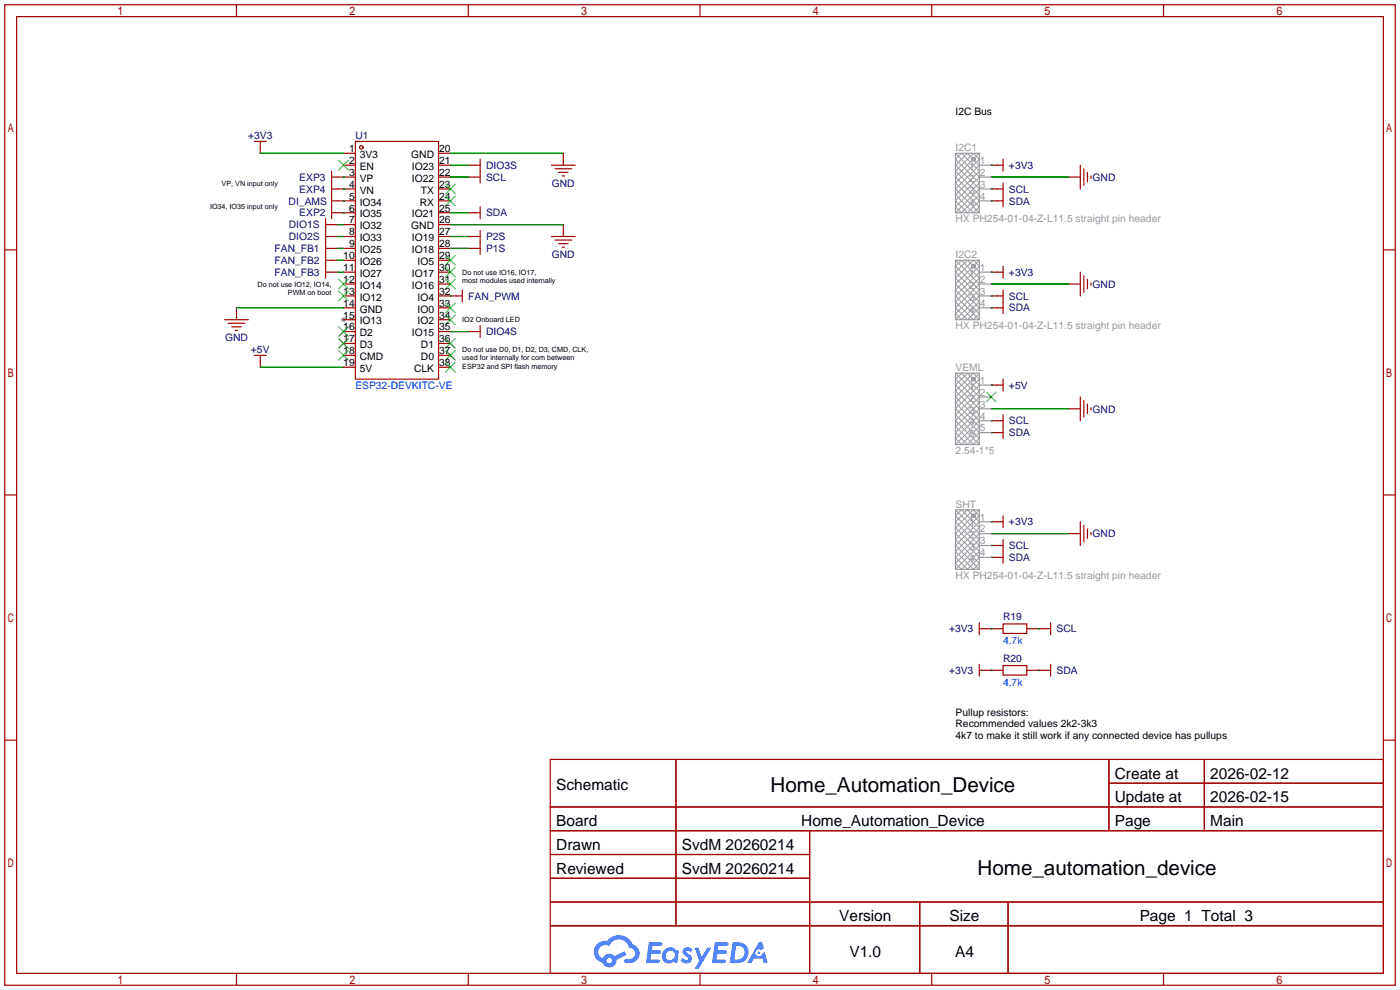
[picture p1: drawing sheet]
<svg xmlns="http://www.w3.org/2000/svg" width="299mm" height="212mm" viewBox="0 0 299 212" stroke-linecap="round" stroke-linejoin="round" font-family="sans-serif">
<circle cx="73.4" cy="68.3" r=".51" fill="#999"/>
<g fill="none" stroke="#a10000" stroke-width=".25">
<path d="M1 1h297.2v209.6h-297.2zM3.6 3.6h292.1v204.4h-292.1zM50.5 1v2.6M100.1 1v2.6M149.6 1v2.6M199.1 1v2.6M248.7 1v2.6M1 53.4h2.6M295.7 53.4h2.5M1 105.8h2.6M295.7 105.8h2.5M1 158.2h2.6"/>
<path d="M295.7 158.2h2.5M117.6 162.3h178.1v45.7h-178.1zM117.6 172.5h178.1M117.6 177.5h178.1M144.5 162.3v35.6M173 177.5v30.5M237 162.3v15.2M237 167.4h58.7M257.4 162.3v15.2M117.6 182.6h55.4M117.6 192.8h178.1M117.6 187.7h55.4"/>
<path d="M117.6 197.9h178.1M196.6 192.8v15.2M215.4 192.8v15.2M50.5 208v2.6M100.1 208v2.6M149.6 208v2.6M199.1 208v2.6M248.7 208v2.6"/>
</g>
<g fill="#5487ff">
<path d="M146.2 202.7a1.3 1.3 0 0 1 1.8 .3l-.4 .6a.54 .54 0 0 0-.9-.2l.1 .2a1.28 1.28 0 0 1 .8 2 1.53 1.53 0 0 1-2.2-.3l.5-.6 .8 .5a.31 .31 0 0 0 .4-.3 .31 .31 0 0 0-.3-.4 1.12 1.12 0 0 1-.6-1.8z"/>
<path d="M148.5 202.5h.8l.7 2 1.1-2h1l-2.8 4.6h-.9l1-1.7z"/>
<path d="M138.7 201.4h1.6a1.31 1.31 0 0 1 1.3 .2 .4 .4 0 0 1-.4 .5l-1.8 .1-.1 .9h1.7a.4 .4 0 0 1 .3 .4 .4 .4 0 0 1-.4 .4h-1.7l-.2 1.2h1.4a.46 .46 0 0 1 .5 0 .46 .46 0 0 1 .1 .5l-.3 .2h-2.7z"/>
<path d="M152.8 201.4h1.6a1.32 1.32 0 0 1 1.3 .2 .39 .39 0 0 1-.4 .5l-1.7 .1-.2 .9h1.7a.4 .4 0 0 1 .3 .4 .4 .4 0 0 1-.4 .4h-1.7l-.2 1.2h1.4a.46 .46 0 0 1 .5 0 .46 .46 0 0 1 .1 .5l-.3 .2h-2.7z"/>
<path d="M162.2 201.4h.7l.4 1.3-.7 .4a.75 .75 0 0 0-1.1 .3 .75 .75 0 0 0 .5 1 .75 .75 0 0 0 .9-.7l.6-.2 .6 2.3h-.9l-.2-.9h-1.9l-.5 .9h-.9z"/>
<path d="M156.6 201.4l-.7 4.4h1.5a2.27 2.27 0 0 0 2.6-2.2 2.27 2.27 0 0 0-2.7-2.2zM157.3 202.1a1.5 1.5 0 0 1 1.8 1.6 1.5 1.5 0 0 1-1.9 1.4h-.3z"/>
<path d="M142 203a1.6 1.6 0 0 0-.3 2.3 1.6 1.6 0 0 0 2.3 .2l.8 .3 .3-2.4-.2-.3-.4-.1a1.58 1.58 0 0 0-2.5 0zM142.6 203.5a.98 .98 0 0 1 1.6 .4 .98 .98 0 0 1-1.1 1.3 .94 .94 0 0 1-.8-.7 .94 .94 0 0 1 .3-1z"/>
<path d="M127.6 201.8a2.37 2.37 0 0 0 1.2 4 1.54 1.54 0 0 0 1.7 1 1.54 1.54 0 0 0 1.3-1.6l2.1-1.1-.4-.8-2.1 1a1.57 1.57 0 0 0-2.6 .5 1.5 1.5 0 0 1-.7-2.1 1.5 1.5 0 0 1 2.1-.5 2.23 2.23 0 0 1 2.3-1.4 2.23 2.23 0 0 1 2 1.8 1.16 1.16 0 0 1 1.3 1.1 1.16 1.16 0 0 1-1.1 1.2h-.7a.47 .47 0 0 0-.6 .4 .47 .47 0 0 0 .4 .5 2.17 2.17 0 0 0 2.6-.9 2.17 2.17 0 0 0-.4-2.7l-.8-.4a3.2 3.2 0 0 0-5.4-.7l-1.2 .1zM129.7 205.3a.58 .58 0 0 1 1.1 0 .58 .58 0 0 1-1.1 0z"/>
<circle cx="162.2" cy="203.6" r=".28"/>
</g>
<g fill="none" stroke="#a10000" stroke-width=".25">
<path d="M54.4 30.2h2.5M55.6 30.2v2.6M70.9 37.8h5M70.9 36.6v10.1M73.4 32.8h2.5M73.4 35.3h2.5M75.9 30.2h17.8v50.8h-17.8zM93.7 32.8h2.6M93.7 35.3h2.6M93.7 37.8h2.6M100.1 35.3h2.5M100.1 37.8h2.5"/>
<path d="M102.6 34v5.1M117.9 35.3h5M118.6 36.1h3.6M119.4 36.8h2M120.1 37.6h.5M120.4 32.8v2.5M211.8 35.3h2.6M214.4 34v2.6M214.4 39.1v5.1M228.3 37.8h2.6M230.9 35.3v5.1M231.6 36.1v3.5"/>
<path d="M232.4 36.8v2.1M233.2 37.6v.5M69.6 50.5h2.5M69.6 48h2.5M69.6 53.1h2.5M69.6 55.6h2.5M69.6 58.2h2.5M69.6 46.7v12.7M70.9 40.4h5M70.9 42.9h5M70.9 45.5h5M73.4 50.5h2.5"/>
<path d="M73.4 48h2.5M73.4 53.1h2.5M73.4 55.6h2.5M73.4 58.2h2.5M93.7 50.5h2.6M93.7 40.4h2.6M93.7 42.9h2.6M93.7 45.5h2.6M93.7 48h2.6M93.7 53.1h2.6M93.7 55.6h2.6M93.7 58.2h2.6"/>
<path d="M100.1 50.5h2.5M100.1 45.5h2.5M100.1 53.1h2.5M102.6 44.2v2.5M102.6 49.3v5.1M117.9 50.5h5M118.6 51.3h3.6M119.4 52.1h2M120.1 52.8h.5M120.4 48v2.5M211.8 40.4h2.6M211.8 42.9h2.6"/>
<path d="M211.8 58.2h2.6M214.4 56.9v2.5M230.9 58.2v5M231.6 58.9v3.6M232.4 59.7v2M48 68.3h5.1M48.8 69.1h3.5M49.5 69.8h2.1M50.3 70.6h.5M50.5 65.8v2.5M54.4 75.9h2.5M55.6 75.9v2.6"/>
<path d="M73.4 75.9h2.5M73.4 60.7h2.5M73.4 63.2h2.5M73.4 65.8h2.5M73.4 68.3h2.5M73.4 70.9h2.5M73.4 73.4h2.5M73.4 78.5h2.5M93.7 75.9h2.6M93.7 60.7h2.6M93.7 63.2h5.1M93.7 65.8h2.6"/>
<path d="M93.7 68.3h2.6M93.7 70.9h2.6M93.7 73.4h2.6M93.7 78.5h2.6M98.8 62v2.5M100.1 70.9h2.5M102.6 69.6v2.5M211.8 63.2h2.6M211.8 65.8h2.6M214.4 62v5.1M228.3 60.7h2.6M233.2 60.5v.5"/>
<path d="M211.8 89.9h2.6M211.8 92.5h2.6M211.8 82.3h2.6M214.4 81v2.6M214.4 88.6v5.1M228.3 87.4h2.6M230.9 84.8v5.1M231.6 85.6v3.6M232.4 86.4v2M233.2 87.1v.5M211.8 111.5h2.6M211.8 116.6h2.6"/>
<path d="M211.8 119.1h2.6M214.4 110.2v2.6M214.4 115.3v5.1M228.3 114h2.6M230.9 111.5v5.1M231.6 112.3v3.5M232.4 113v2.1M233.2 113.8v.5M209.3 134.4h5.1M209.3 133.1v2.5M214.4 133.4h5.1v2h-5.1zM219.5 134.4h5"/>
<path d="M224.5 133.1v2.5M209.3 143.3h5.1M209.3 142v2.5M214.4 142.2h5.1v2.1h-5.1zM219.5 143.3h5M224.5 142v2.5"/>
<circle cx="77.2" cy="31.5" r=".38"/>
</g>
<g fill="none" stroke="#008700" stroke-width=".25">
<path d="M55.6 32.8h17.8M73.4 37.8h.1M96.3 32.8h24.1M96.3 37.8h3.8M96.3 35.3h3.8M211.8 35.3h.1M211.8 37.8h16.5M72.1 50.5h1.3M72.1 53.1h1.3M72.1 55.6h1.3M72.1 48h1.3M72.1 58.2h1.3"/>
<path d="M73.4 45.5h.1M73.4 40.4h.1M73.4 42.9h.1M96.3 50.5h3.8M96.3 53.1h3.8M96.3 45.5h3.8M96.3 48h24.1M211.8 58.2h.1M211.8 40.4h.1M211.8 42.9h.1M50.5 65.8h22.9M55.6 78.5h17.8"/>
<path d="M96.3 63.2h.1M96.3 70.9h3.8M211.8 63.2h.1M211.8 65.8h.1M211.8 60.7h16.5M211.8 89.9h.1M211.8 92.5h.1M211.8 82.3h.1M211.8 87.4h16.5M211.8 111.5h.1M211.8 116.6h.1M211.8 119.1h.1"/>
<path d="M211.8 114h16.5M211.8 134.4h.1M222 134.4h.1M211.8 143.3h.1M222 143.3h.1"/>
</g>
<g fill="none" stroke="#3c3" stroke-width=".25">
<path d="M72.4 34.3l2 2M74.4 34.3l-2 2M95.2 39.4l2.1 2M97.3 39.4l-2.1 2M72.4 59.7l2 2M74.4 59.7l-2 2M95.2 41.9l2.1 2M95.2 54.6l2.1 2M95.2 57.2l2.1 2M95.2 59.7l2.1 2M97.3 41.9l-2.1 2M97.3 54.6l-2.1 2"/>
<path d="M97.3 57.2l-2.1 2M97.3 59.7l-2.1 2M72.4 62.2l2 2.1M72.4 69.8l2 2.1M72.4 72.4l2 2M72.4 74.9l2 2.1M74.4 62.2l-2 2.1M74.4 69.8l-2 2.1M74.4 72.4l-2 2M74.4 74.9l-2 2.1M95.2 64.8l2.1 2M95.2 67.3l2.1 2"/>
<path d="M95.2 72.4l2.1 2M95.2 74.9l2.1 2.1M95.2 77.5l2.1 2M97.3 64.8l-2.1 2M97.3 67.3l-2.1 2M97.3 72.4l-2.1 2M97.3 74.9l-2.1 2.1M97.3 77.5l-2.1 2M210.8 83.8l2.1 2.1M212.9 83.8l-2.1 2.1"/>
</g>
<g fill="none" stroke="#999" stroke-width=".21">
<path d="M204.2 32.8l5.1 5-5.1 5.1 2.6 2.6 2.5-2.6-5.1-5.1 5.1-5M205.5 32.8l-1.3 1.2 5.1 5.1-5.1 5.1 1.3 1.3 3.8-3.8-5.1-5.1 3.8-3.8 1.3 1.2-5.1 5.1 5.1 5.1-1.3 1.3-3.8-3.8 5.1-5.1zM208.2 33.7l.2 .2M208.4 34.2l-.2 .2M204.2 55.6l5.1 5.1-5.1 5.1 2.6 2.5 2.5-2.5-5.1-5.1 5.1-5.1M204.2 45.5l5.1-5.1-5.1-5.1 2.6-2.5 2.5 2.5-5.1 5.1 5.1 5.1M205.5 55.6l-1.3 1.3 5.1 5.1-5.1 5.1 1.3 1.2 3.8-3.8-5.1-5.1 3.8-3.8 1.3 1.3-5.1 5.1 5.1 5.1-1.3 1.2-3.8-3.8 5.1-5.1zM208.2 56.6l.2 .1M208.4 57.1l-.2 .1M204.2 68.3l5.1-5.1-5.1-5 2.6-2.6 2.5 2.6-5.1 5 5.1 5.1M204.2 79.8l5.1 5-5.1 5.1 5.1 5.1M205.5 79.8l3.8 3.8-5.1 5 5.1 5.1-1.3 1.3-3.8-3.8 5.1-5.1-5.1-5.1z"/>
<path d="M209.3 79.8l-5.1 5 5.1 5.1-5.1 5.1M204.2 82.3l2.6-2.5 2.5 2.5-5.1 5.1 5.1 5.1-2.5 2.5-2.6-2.5 5.1-5.1zM204.2 83.6l3.8-3.8 1.3 1.2-5.1 5.1 5.1 5.1-3.8 3.8-1.3-1.3 5.1-5.1zM208.2 80.7l.2 .2M208.4 81.2l-.2 .2M204.2 109l5.1 5-5.1 5.1 2.6 2.6 2.5-2.6-5.1-5.1 5.1-5M205.5 109l-1.3 1.2 5.1 5.1-5.1 5.1 1.3 1.3 3.8-3.8-5.1-5.1 3.8-3.8 1.3 1.2-5.1 5.1 5.1 5.1-1.3 1.3-3.8-3.8 5.1-5.1zM208.2 109.9l.2 .2M208.4 110.4l-.2 .2M204.2 121.7l5.1-5.1-5.1-5.1 2.6-2.5 2.5 2.5-5.1 5.1 5.1 5.1"/>
</g>
<g fill="none" stroke="#999" stroke-width=".25">
<path d="M204.2 32.8h5.1v12.7h-5.1zM209.3 35.3h2.5M209.3 37.8h2.5M204.2 55.6h5.1v12.7h-5.1zM209.3 58.2h2.5M209.3 40.4h2.5M209.3 42.9h2.5M204.2 79.8h5.1v15.2h-5.1zM209.3 60.7h2.5M209.3 63.2h2.5M209.3 65.8h2.5M209.3 92.5h2.5"/>
<path d="M209.3 89.9h2.5M209.3 87.4h2.5M209.3 84.8h2.5M209.3 82.3h2.5M204.2 109h5.1v12.7h-5.1zM209.3 111.5h2.5M209.3 114h2.5M209.3 116.6h2.5M209.3 119.1h2.5"/>
<circle cx="208" cy="34" r=".38"/>
<circle cx="208" cy="56.9" r=".38"/>
<circle cx="208" cy="81" r=".38"/>
<circle cx="208" cy="110.2" r=".38"/>
</g>
<g font-size="4.4">
<text x="164.7" y="169.2">Home_Automation_Device</text>
<text x="208.9" y="187">Home_automation_device</text>
</g>
<g font-size="3.3">
<text x="238.3" y="166.4">Create at</text>
<text x="258.7" y="166.4">2026-02-12</text>
<text x="118.9" y="168.9">Schematic</text>
<text x="238.3" y="171.5">Update at</text>
<text x="258.7" y="171.5">2026-02-15</text>
<text x="118.9" y="176.6">Board</text>
<text x="171.2" y="176.6">Home_Automation_Device</text>
<text x="238.3" y="176.6">Page</text>
<text x="258.7" y="176.6">Main</text>
<text x="118.9" y="181.6">Drawn</text>
<text x="145.7" y="181.6">SvdM 20260214</text>
<text x="118.9" y="186.7">Reviewed</text>
<text x="145.7" y="186.7">SvdM 20260214</text>
<text x="179.3" y="196.9">Version</text>
<text x="202.9" y="196.9">Size</text>
<text x="243.6" y="196.9">Page 1 Total 3</text>
<text x="181.5" y="204.5">V1.0</text>
<text x="204.1" y="204.5">A4</text>
</g>
<g font-size="2.2" fill="#000080">
<text x="53" y="29.7">+3V3</text>
<text x="75.9" y="29.7">U1</text>
<text x="64" y="38.6">EXP3</text>
<text x="64" y="41.2">EXP4</text>
<text x="103.9" y="38.6">SCL</text>
<text x="103.9" y="36.1">DIO3S</text>
<text x="118" y="39.9">GND</text>
<text x="215.6" y="36.1">+3V3</text>
<text x="215.6" y="41.2">SCL</text>
<text x="233.5" y="38.6">GND</text>
<text x="61.7" y="43.7">DI_AMS</text>
<text x="64" y="46.2">EXP2</text>
<text x="103.9" y="46.2">SDA</text>
<text x="215.6" y="43.7">SDA</text>
<text x="58.7" y="53.9">FAN_FB1</text>
<text x="61.7" y="48.8">DIO1S</text>
<text x="61.7" y="51.3">DIO2S</text>
<text x="103.9" y="53.9">P1S</text>
<text x="103.9" y="51.3">P2S</text>
<text x="58.7" y="56.4">FAN_FB2</text>
<text x="58.7" y="58.9">FAN_FB3</text>
<text x="118" y="55.1">GND</text>
<text x="215.6" y="58.9">+3V3</text>
<text x="100.1" y="64">FAN_PWM</text>
<text x="215.6" y="64">SCL</text>
<text x="233.5" y="61.5">GND</text>
<text x="103.9" y="71.6">DIO4S</text>
<text x="215.6" y="66.6">SDA</text>
<text x="48.1" y="72.9">GND</text>
<text x="53.6" y="75.5">+5V</text>
<text x="215.6" y="83.1">+5V</text>
<text x="233.5" y="88.2">GND</text>
<text x="215.6" y="90.7">SCL</text>
<text x="215.6" y="93.2">SDA</text>
<text x="215.6" y="112.3">+3V3</text>
<text x="215.6" y="117.4">SCL</text>
<text x="215.6" y="119.9">SDA</text>
<text x="233.5" y="114.8">GND</text>
<text x="202.8" y="135.1">+3V3</text>
<text x="214.4" y="132.6">R19</text>
<text x="225.8" y="135.1">SCL</text>
<text x="214.4" y="141.5">R20</text>
<text x="202.8" y="144">+3V3</text>
<text x="225.8" y="144">SDA</text>
</g>
<g font-size="2.2">
<text x="204.2" y="24.7">I2C Bus</text>
<text x="74.6" y="32.5">1</text>
<text x="74.6" y="35.1">2</text>
<text x="76.9" y="33.8">3V3</text>
<text x="87.9" y="33.8">GND</text>
<text x="93.9" y="32.5">20</text>
<text x="93.9" y="35.1">21</text>
<text x="74.6" y="37.6">3</text>
<text x="74.6" y="40.1">4</text>
<text x="76.9" y="36.3">EN</text>
<text x="76.9" y="38.9">VP</text>
<text x="76.9" y="41.4">VN</text>
<text x="88" y="36.3">IO23</text>
<text x="88" y="38.9">IO22</text>
<text x="90" y="41.4">TX</text>
<text x="93.9" y="37.6">22</text>
<text x="93.9" y="40.1">23</text>
<text x="74.6" y="42.7">5</text>
<text x="74.6" y="45.2">6</text>
<text x="74.6" y="47.8">7</text>
<text x="76.9" y="43.9">IO34</text>
<text x="76.9" y="46.5">IO35</text>
<text x="88" y="46.5">IO21</text>
<text x="89.7" y="43.9">RX</text>
<text x="93.9" y="42.7">24</text>
<text x="93.9" y="45.2">25</text>
<text x="93.9" y="47.8">26</text>
<text x="74.6" y="50.3">8</text>
<text x="74.6" y="52.8">9</text>
<text x="76.9" y="49">IO32</text>
<text x="76.9" y="51.6">IO33</text>
<text x="87.9" y="49">GND</text>
<text x="88" y="51.6">IO19</text>
<text x="93.9" y="50.3">27</text>
<text x="93.9" y="52.8">28</text>
<text x="73.4" y="55.4">10</text>
<text x="73.4" y="57.9">11</text>
<text x="76.9" y="54.1">IO25</text>
<text x="76.9" y="56.6">IO26</text>
<text x="76.9" y="59.2">IO27</text>
<text x="88" y="54.1">IO18</text>
<text x="88" y="59.2">IO17</text>
<text x="89.2" y="56.6">IO5</text>
<text x="93.9" y="55.4">29</text>
<text x="93.9" y="57.9">30</text>
<text x="73.4" y="60.5">12</text>
<text x="73.4" y="63">13</text>
<text x="73.4" y="65.5">14</text>
<text x="76.9" y="61.7">IO14</text>
<text x="76.9" y="64.3">IO12</text>
<text x="88" y="61.7">IO16</text>
<text x="89.2" y="64.3">IO4</text>
<text x="93.9" y="60.5">31</text>
<text x="93.9" y="63">32</text>
<text x="93.9" y="65.5">33</text>
<text x="73.4" y="68.1">15</text>
<text x="73.4" y="70.6">16</text>
<text x="76.9" y="66.8">GND</text>
<text x="76.9" y="69.3">IO13</text>
<text x="76.9" y="71.9">D2</text>
<text x="88" y="71.9">IO15</text>
<text x="89.2" y="66.8">IO0</text>
<text x="89.2" y="69.3">IO2</text>
<text x="93.9" y="68.1">34</text>
<text x="93.9" y="70.6">35</text>
<text x="73.4" y="73.2">17</text>
<text x="73.4" y="75.7">18</text>
<text x="76.9" y="74.4">D3</text>
<text x="76.9" y="77">CMD</text>
<text x="90" y="74.4">D1</text>
<text x="90" y="77">D0</text>
<text x="93.9" y="73.2">36</text>
<text x="93.9" y="75.7">37</text>
<text x="73.4" y="78.2">19</text>
<text x="76.9" y="79.5">5V</text>
<text x="88.5" y="79.5">CLK</text>
<text x="93.9" y="78.2">38</text>
<text x="204.2" y="152.9">Pullup resistors:</text>
<text x="204.2" y="155.5">Recommended values 2k2-3k3</text>
<text x="204.2" y="158">4k7 to make it still work if any connected device has pullups</text>
</g>
<g font-size="2.2" fill="#999">
<text x="204.2" y="32.3">I2C1</text>
<text x="209.4" y="35.1">1</text>
<text x="207.1" y="36.3">1</text>
<text x="207.1" y="38.9">2</text>
<text x="207.1" y="41.4">3</text>
<text x="209.4" y="37.6">2</text>
<text x="209.4" y="40.1">3</text>
<text x="204.2" y="47.5">HX PH254-01-04-Z-L11.5 straight pin header</text>
<text x="207.1" y="43.9">4</text>
<text x="209.4" y="42.7">4</text>
<text x="204.2" y="55.1">I2C2</text>
<text x="207.1" y="59.2">1</text>
<text x="209.4" y="57.9">1</text>
<text x="207.1" y="61.7">2</text>
<text x="207.1" y="64.3">3</text>
<text x="209.4" y="60.5">2</text>
<text x="209.4" y="63">3</text>
<text x="209.4" y="65.5">4</text>
<text x="204.2" y="70.4">HX PH254-01-04-Z-L11.5 straight pin header</text>
<text x="207.1" y="66.8">4</text>
<text x="204.2" y="79.3">VEML</text>
<text x="207.1" y="83.3">1</text>
<text x="209.4" y="82">1</text>
<text x="207.1" y="88.4">3</text>
<text x="207.1" y="85.9">2</text>
<text x="209.4" y="89.7">4</text>
<text x="209.4" y="87.1">3</text>
<text x="209.4" y="84.6">2</text>
<text x="207.1" y="93.5">5</text>
<text x="207.1" y="90.9">4</text>
<text x="209.4" y="92.2">5</text>
<text x="204.2" y="97">2.54-1*5</text>
<text x="204.2" y="108.5">SHT</text>
<text x="207.1" y="112.5">1</text>
<text x="209.4" y="111.3">1</text>
<text x="209.4" y="113.8">2</text>
<text x="207.1" y="115.1">2</text>
<text x="207.1" y="117.6">3</text>
<text x="209.4" y="116.3">3</text>
<text x="209.4" y="118.9">4</text>
<text x="204.2" y="123.7">HX PH254-01-04-Z-L11.5 straight pin header</text>
<text x="207.1" y="120.1">4</text>
</g>
<g font-size="2.2" fill="#00f">
<text x="75.9" y="83.1">ESP32-DEVKITC-VE</text>
<text x="214.4" y="137.7">4.7k</text>
<text x="214.4" y="146.6">4.7k</text>
</g>
<g font-size="1.5">
<text x="47.4" y="39.7">VP, VN input only</text>
<text x="44.9" y="44.7">IO34, IO35 input only</text>
<text x="98.8" y="58.7">Do not use IO16, IO17,</text>
<text x="55" y="61.3">Do not use IO12, IO14,</text>
<text x="61.5" y="63">PWM on boot</text>
<text x="98.8" y="60.5">most modules used internally</text>
<text x="98.8" y="68.9">IO2 Onboard LED</text>
<text x="98.8" y="75.2">Do not use D0, D1, D2, D3, CMD, CLK,</text>
<text x="98.8" y="77">used for internally for com between</text>
<text x="98.8" y="78.8">ESP32 and SPI flash memory</text>
</g>
</svg>
